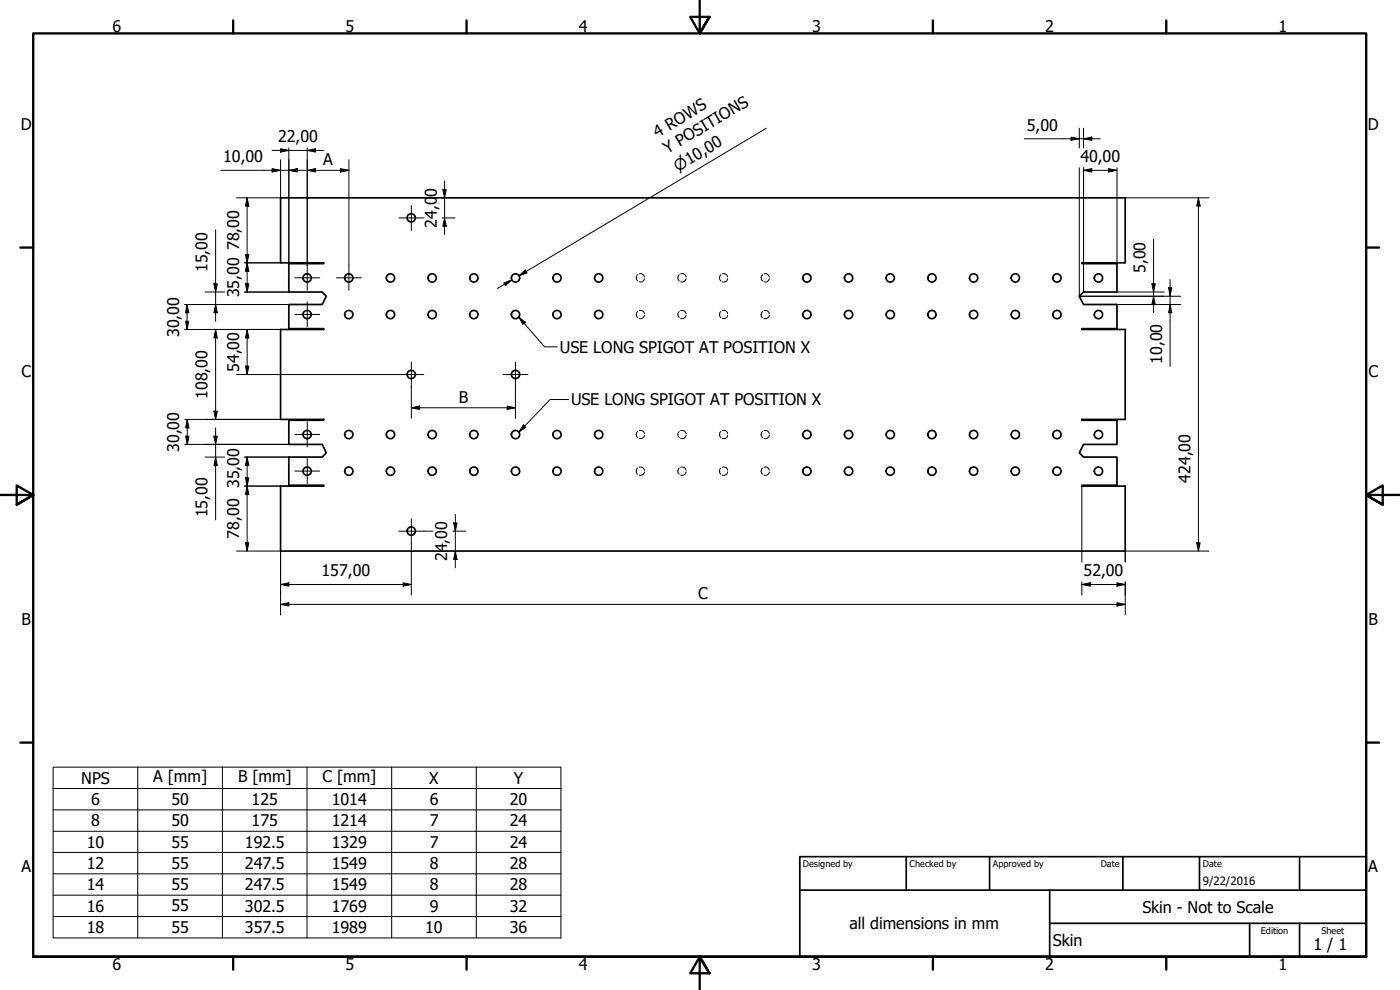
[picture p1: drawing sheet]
<svg xmlns="http://www.w3.org/2000/svg" width="420mm" height="297mm" viewBox="0 0 420 297" stroke-linecap="round" stroke-linejoin="round" font-family="sans-serif">
<!-- layer: Visible (ISO) -->
<g fill="none" stroke="#000" stroke-width=".51">
<path d="M84.2 59.4h253.5v19.5h-13v.2h10.5v8.5h-10l-1.3 1.3 1.3 2.5h10v7.2h-10.5v.3h13v26.9h-13v.3h10.5v7.2h-10l-1.3 2.6 1.3 1.2h10v8.5h-10.5v.2h13v19.5h-253.5v-19.5h13v-.2h-10.5v-8.5h10l1.2-1.2-1.2-2.6h-10v-7.2h10.5v-.3h-13v-26.9h13v-.3h-10.5v-7.2h10l1.2-2.5-1.2-1.3h-10v-8.5h10.5v-.2h-13z"/>
<circle cx="123.4" cy="65.4" r="1.24"/>
<circle cx="92.2" cy="94.4" r="1.24"/>
<circle cx="92.2" cy="83.4" r="1.24"/>
<circle cx="104.7" cy="83.4" r="1.24"/>
<circle cx="104.7" cy="94.4" r="1.24"/>
<circle cx="117.2" cy="94.4" r="1.24"/>
<circle cx="117.2" cy="83.4" r="1.24"/>
<circle cx="129.7" cy="94.4" r="1.24"/>
<circle cx="129.7" cy="83.4" r="1.24"/>
<circle cx="142.2" cy="94.4" r="1.24"/>
<circle cx="142.2" cy="83.4" r="1.24"/>
<circle cx="154.7" cy="83.4" r="1.24"/>
<circle cx="154.7" cy="94.4" r="1.24"/>
<circle cx="167.2" cy="94.4" r="1.24"/>
<circle cx="167.2" cy="83.4" r="1.24"/>
<circle cx="179.7" cy="83.4" r="1.24"/>
<circle cx="179.7" cy="94.4" r="1.24"/>
<circle cx="242.2" cy="94.4" r="1.24"/>
<circle cx="242.2" cy="83.4" r="1.24"/>
<circle cx="254.7" cy="83.4" r="1.24"/>
<circle cx="254.7" cy="94.4" r="1.24"/>
<circle cx="267.2" cy="83.4" r="1.24"/>
<circle cx="267.2" cy="94.4" r="1.24"/>
<circle cx="279.7" cy="83.4" r="1.24"/>
<circle cx="279.7" cy="94.4" r="1.24"/>
<circle cx="292.2" cy="94.4" r="1.24"/>
<circle cx="292.2" cy="83.4" r="1.24"/>
<circle cx="304.7" cy="94.4" r="1.24"/>
<circle cx="304.7" cy="83.4" r="1.24"/>
<circle cx="317.2" cy="83.4" r="1.24"/>
<circle cx="317.2" cy="94.4" r="1.24"/>
<circle cx="329.7" cy="94.4" r="1.24"/>
<circle cx="329.7" cy="83.4" r="1.24"/>
<circle cx="123.4" cy="112.3" r="1.24"/>
<circle cx="154.7" cy="112.3" r="1.24"/>
<circle cx="92.2" cy="130.4" r="1.24"/>
<circle cx="104.7" cy="130.4" r="1.24"/>
<circle cx="117.2" cy="130.4" r="1.24"/>
<circle cx="129.7" cy="130.4" r="1.24"/>
<circle cx="142.2" cy="130.4" r="1.24"/>
<circle cx="154.7" cy="130.4" r="1.24"/>
<circle cx="167.2" cy="130.4" r="1.24"/>
<circle cx="179.7" cy="130.4" r="1.24"/>
<circle cx="242.2" cy="130.4" r="1.24"/>
<circle cx="254.7" cy="130.4" r="1.24"/>
<circle cx="267.2" cy="130.4" r="1.24"/>
<circle cx="279.7" cy="130.4" r="1.24"/>
<circle cx="292.2" cy="130.4" r="1.24"/>
<circle cx="304.7" cy="130.4" r="1.24"/>
<circle cx="317.2" cy="130.4" r="1.24"/>
<circle cx="329.7" cy="130.4" r="1.24"/>
<circle cx="92.2" cy="141.4" r="1.24"/>
<circle cx="104.7" cy="141.4" r="1.24"/>
<circle cx="117.2" cy="141.4" r="1.24"/>
<circle cx="123.4" cy="159.3" r="1.24"/>
<circle cx="129.7" cy="141.4" r="1.24"/>
<circle cx="142.2" cy="141.4" r="1.24"/>
<circle cx="154.7" cy="141.4" r="1.24"/>
<circle cx="167.2" cy="141.4" r="1.24"/>
<circle cx="179.7" cy="141.4" r="1.24"/>
<circle cx="242.2" cy="141.4" r="1.24"/>
<circle cx="254.7" cy="141.4" r="1.24"/>
<circle cx="267.2" cy="141.4" r="1.24"/>
<circle cx="279.7" cy="141.4" r="1.24"/>
<circle cx="292.2" cy="141.4" r="1.24"/>
<circle cx="304.7" cy="141.4" r="1.24"/>
<circle cx="317.2" cy="141.4" r="1.24"/>
<circle cx="329.7" cy="141.4" r="1.24"/>
</g>
<g fill="none" stroke="#000" stroke-width=".3">
<path d="M191.3 93.5l-.4 .8 .4 1M191.3 82.4a1.38 1.38 0 0 0 0 1.9M191.8 93.2l1.1 .1 .5 .8M191.8 82.2l1.1 .1 .5 .8M193.4 94.6l-.5 .8-1.1 .2M193.4 83.6l-.5 .8-1.1 .2M203.8 93.5l-.3 .5v.7l.3 .6M203.8 82.4a1.38 1.38 0 0 0 0 1.9M204.3 93.2l1.1 .1 .5 .8M204.3 82.2h.1a1.26 1.26 0 0 1 1.5 .9M205.9 94.6l-.2 .6-.6 .4h-.8M205.9 83.6l-.2 .5a1.19 1.19 0 0 1-1.4 .5"/>
<path d="M216.3 93.5l-.3 .5v.7l.3 .6M216.3 82.4a1.38 1.38 0 0 0 0 1.9M216.8 93.2l1.1 .1 .5 .8M216.8 82.2h.1a1.15 1.15 0 0 1 1.5 .9M218.4 94.6l-.5 .8-1.1 .2M218.4 83.6l-.2 .5a1.19 1.19 0 0 1-1.4 .5M228.9 93.5l-.5 .8 .5 1M228.9 82.4a1.24 1.24 0 0 0 0 1.9M229.3 93.2l1.1 .1 .5 .8M229.3 82.2h.1a1.23 1.23 0 0 1 1.5 .9M230.9 94.6l-.3 .6-.5 .4h-.8M230.9 83.6l-.3 .5a1.07 1.07 0 0 1-1.3 .5"/>
<path d="M191.3 129.5l-.4 .9 .4 .9M191.8 129.2l1.1 .1 .5 .8M193.4 130.6l-.5 .8-1.1 .2M203.8 129.5l-.3 .5v.7l.3 .6M204.3 129.2l1.1 .1 .5 .8M205.9 130.6l-.2 .6-.6 .4h-.8M216.3 129.5l-.3 .5v.7l.3 .6M216.8 129.2l1.1 .1 .5 .8M218.4 130.6l-.5 .8-1.1 .2M228.9 129.5l-.5 .9 .5 .9M229.3 129.2l1.1 .1 .5 .8M230.9 130.6l-.3 .6-.5 .4h-.8"/>
<path d="M191.3 140.4l-.4 .9 .4 1M191.8 140.2l1.1 .1 .5 .8M193.4 141.6l-.5 .8-1.1 .1M203.8 140.4l-.3 .6v.7l.3 .6M204.3 140.2l.5-.1a1.17 1.17 0 0 1 1.1 1M205.9 141.6l-.1 .2a1.19 1.19 0 0 1-1.5 .7M216.3 140.4l-.3 .6v.7l.3 .6M216.8 140.2l.5-.1a1.05 1.05 0 0 1 1.1 1M218.4 141.6l-.1 .2a1.19 1.19 0 0 1-1.5 .7M228.9 140.4l-.5 .9 .5 1M229.3 140.2l1.1 .1 .5 .8M230.9 141.6l-.5 .8-1.1 .1"/>
</g>
<!-- layer: Border (ISO) -->
<g fill="none" stroke="#000" stroke-width=".7">
<path d="M70 6.1v3.9M140 6.1v3.9M210 0v10l-2.9-4.9h5.8l-2.9 4.9 2.9-4.9M280 6.1v3.9M350 6.1v3.9M6.1 74.3h3.9M410 74.3h3.9M0 148.5h10l-5-2.8v5.7l5-2.9-5 2.9M420 148.5h-10l5-2.8v5.7l-5-2.9 5 2.9M6.1 222.8h3.9M410 222.8h3.9M10 287.1v-277.1h400v277.1h-400h400"/>
<path d="M70 287.1v3.8M140 287.1v3.8M212.9 292l-2.9-4.9 2.9 4.9h-5.8l2.9-4.9v9.9M280 287.1v3.8M350 287.1v3.8"/>
</g>
<!-- layer: Title (ISO) -->
<path d="M240 257h170v30.1h-170zM272 257v10.1M297 257v10.1M337 257v10.1M360 257v10.1M390 257v10.1M240 267.1h170M315 277h95M315 267.1v20M375 277v10.1M390 277v10.1" fill="none" stroke="#000" stroke-width=".51"/>
<!-- layer: Center Mark (ISO) -->
<g fill="none" stroke="#000" stroke-width=".3">
<path d="M92.2 79.6v7.5M104.7 79.6v7.5M119.7 65.4h7.5M123.4 61.6v7.5M88.5 83.4h7.4M88.5 94.3h7.4M92.2 90.6v7.5M101 83.4h7.5M119.7 112.4h7.5M123.4 108.6v7.5M150.9 112.4h7.5M154.7 108.6v7.5"/>
<path d="M88.5 130.4h7.4M92.2 126.6v7.5M92.2 137.6v7.5M88.5 141.3h7.4M119.7 159.4h7.5M123.4 155.6v7.5"/>
</g>
<!-- layer: Dimension (ISO) -->
<g fill="none" stroke="#000" stroke-width=".3">
<path d="M230 38.5l-74.2 44.2 2.1-1.2M323.9 38.5v5.9M325.2 38.5v5.9M66.2 51.1h25.5M74.2 59.4l.5 2.4h-1zM74.2 59.4v28.2M81.7 50.6l2.5 .5-2.5 .5zM81.7 45.1h15.5M84.2 44.6l2.5 .5-2.5 .5zM84.2 47.9v11.5h-13.2M86.7 51.1l2.5-.5v1zM86.7 44.4v34.7"/>
<path d="M92.2 45.1l2.5-.5v1zM92.2 51.1l2.5-.5v1zM92.2 51.1h12.5M92.2 44.4v35.2M102.2 50.6l2.5 .5-2.5 .5zM104.7 47.9v31.7M132.9 56.9h1l-.5 2.5zM133.4 54.3v16M307.4 41.6h22.8M321.4 41.1l2.5 .5-2.5 .5zM323.9 50.3v38.6h30.4M325.2 51.1l2.5-.5v1z"/>
<path d="M325.2 41.6l2.5-.5v1zM325.2 51.1h10M325.2 50.3v37.3M332.7 50.6l2.5 .5-2.5 .5zM335.2 50.3v28.8M337.7 59.4h25.1M359.7 59.4l.5 2.4h-1zM359.7 59.4v105.9M64.7 68.9v27.5M73.4 78.9h10.8M73.7 76.4h1l-.5 2.5zM74.2 78.9l.5 2.5h-1z"/>
<path d="M132.7 65.4h3.9M133.4 65.4l.5 2.5h-1zM346.2 71.8v22M55.4 91.4h31.3M55.4 98.9h28.8M55.7 96.4h.9l-.5 2.5zM56.1 91.4l.5 2.4h-.9zM56.1 91.4v7.5M61.5 87.6h5.9M64.2 85.1h1l-.5 2.5zM64.7 91.4l.5 2.4h-1zM64.7 98.9l.5 2.5h-1z"/>
<path d="M64.7 98.9v26.9M73.4 87.6h13.3M73.7 85.1h1l-.5 2.5zM74.2 98.9l.5 2.5h-1zM74.2 98.9v13.5M151.2 84.9l2.4-.9-1.9 1.7zM153.6 84l-4.3 2.5M155.8 82.7l1.9-1.7 .5 .9zM335.2 87.6h14.2M335.2 91.4h19.1M345.7 85.1h1l-.5 2.5zM346.2 88.9l.5 2.5h-1z"/>
<path d="M350.7 86.3h1l-.5 2.6zM351.2 91.4l.5 2.4h-1zM351.2 83.9v26M71 112.4h48.7M73.7 109.8h1l-.5 2.6zM123.4 116.1v9.4M154.7 116.1v9.4M55.4 125.8h28.8M55.4 133.3h31.3M55.7 130.9h1l-.5 2.4zM56.2 125.8l.5 2.6h-1zM56.2 125.8v7.5"/>
<path d="M61.5 137.1h5.9M64.2 123.4h1l-.5 2.4zM64.2 130.9h1l-.5 2.4zM64.7 137.1l.5 2.5h-1zM64.7 128.4v27.6M73.4 137.1h13.3M74.2 137.1l.5 2.5h-1zM74.2 137.1v28.2M123.4 122.4l2.5-.6v1.1zM123.4 122.4h31.3M152.2 121.8l2.5 .6-2.5 .5zM73.4 145.8h10.8"/>
<path d="M73.7 143.4h1l-.5 2.4zM74.2 145.8l.5 2.6h-1zM127.2 159.4h2.7M135.9 159.4h3.9M136.1 156.9h1.1l-.5 2.5zM136.7 154.4v16M324.7 145.8v22.8M71 165.3h13.2v19.2M73.7 162.9h1l-.5 2.4zM84.2 175.4l2.5-.5v1zM84.2 175.4h39.2M121 174.9l2.4 .5-2.4 .5z"/>
<path d="M123.4 163.1v15.4M136.7 165.3l.5 2.6h-1.1zM324.7 175.4l2.5-.5v1zM324.7 175.4h13M324.7 174.6v3.9M335.2 174.9l2.5 .5-2.5 .5zM337.7 174.6v9.9M359.2 162.9h1l-.5 2.4zM362.8 165.3h-25.1v3.3M84.2 181.3l2.5-.5v1zM84.2 181.3h253.5M335.2 180.8l2.5 .5-2.5 .5z"/>
</g>
<g fill="#000">
<path d="M81.7 50.6l2.5 .5-2.5 .5z" fill-rule="evenodd"/>
<path d="M84.2 44.6l2.5 .5-2.5 .5z" fill-rule="evenodd"/>
<path d="M86.7 51.1l2.5-.5v1z" fill-rule="evenodd"/>
<path d="M92.2 45.1l2.5-.5v1z" fill-rule="evenodd"/>
<path d="M92.2 51.1l2.5-.5v1z" fill-rule="evenodd"/>
<path d="M102.2 50.6l2.5 .5-2.5 .5z" fill-rule="evenodd"/>
<path d="M132.9 56.9h1l-.5 2.5z" fill-rule="evenodd"/>
<path d="M321.4 41.1l2.5 .5-2.5 .5z" fill-rule="evenodd"/>
<path d="M325.2 51.1l2.5-.5v1z" fill-rule="evenodd"/>
<path d="M325.2 41.6l2.5-.5v1z" fill-rule="evenodd"/>
<path d="M332.7 50.6l2.5 .5-2.5 .5z" fill-rule="evenodd"/>
<path d="M73.7 76.4h1l-.5 2.5z" fill-rule="evenodd"/>
<path d="M74.2 59.4l.5 2.4h-1z" fill-rule="evenodd"/>
<path d="M133.4 65.4l.5 2.5h-1z" fill-rule="evenodd"/>
<path d="M359.7 59.4l.5 2.4h-1z" fill-rule="evenodd"/>
<path d="M55.7 96.4h.9l-.5 2.5z" fill-rule="evenodd"/>
<path d="M56.1 91.4l.5 2.4h-.9z" fill-rule="evenodd"/>
<path d="M64.2 85.1h1l-.5 2.5z" fill-rule="evenodd"/>
<path d="M64.7 91.4l.5 2.4h-1z" fill-rule="evenodd"/>
<path d="M73.7 85.1h1l-.5 2.5z" fill-rule="evenodd"/>
<path d="M74.2 78.9l.5 2.5h-1z" fill-rule="evenodd"/>
<path d="M151.2 84.9l2.4-.9-1.9 1.7z" fill-rule="evenodd"/>
<path d="M155.8 82.7l1.9-1.7 .5 .9z" fill-rule="evenodd"/>
<path d="M345.7 85.1h1l-.5 2.5z" fill-rule="evenodd"/>
<path d="M346.2 88.9l.5 2.5h-1z" fill-rule="evenodd"/>
<path d="M350.7 86.3h1l-.5 2.6z" fill-rule="evenodd"/>
<path d="M351.2 91.4l.5 2.4h-1z" fill-rule="evenodd"/>
<path d="M64.7 98.9l.5 2.5h-1z" fill-rule="evenodd"/>
<path d="M73.7 109.8h1l-.5 2.6z" fill-rule="evenodd"/>
<path d="M74.2 98.9l.5 2.5h-1z" fill-rule="evenodd"/>
<path d="M55.7 130.9h1l-.5 2.4z" fill-rule="evenodd"/>
<path d="M56.2 125.8l.5 2.6h-1z" fill-rule="evenodd"/>
<path d="M64.2 123.4h1l-.5 2.4z" fill-rule="evenodd"/>
<path d="M64.2 130.9h1l-.5 2.4z" fill-rule="evenodd"/>
<path d="M64.7 137.1l.5 2.5h-1z" fill-rule="evenodd"/>
<path d="M74.2 137.1l.5 2.5h-1z" fill-rule="evenodd"/>
<path d="M123.4 122.4l2.5-.6v1.1z" fill-rule="evenodd"/>
<path d="M152.2 121.8l2.5 .6-2.5 .5z" fill-rule="evenodd"/>
<path d="M73.7 143.4h1l-.5 2.4z" fill-rule="evenodd"/>
<path d="M74.2 145.8l.5 2.6h-1z" fill-rule="evenodd"/>
<path d="M136.1 156.9h1.1l-.5 2.5z" fill-rule="evenodd"/>
<path d="M73.7 162.9h1l-.5 2.4z" fill-rule="evenodd"/>
<path d="M84.2 175.4l2.5-.5v1z" fill-rule="evenodd"/>
<path d="M121 174.9l2.4 .5-2.4 .5z" fill-rule="evenodd"/>
<path d="M136.7 165.3l.5 2.6h-1.1z" fill-rule="evenodd"/>
<path d="M324.7 175.4l2.5-.5v1z" fill-rule="evenodd"/>
<path d="M335.2 174.9l2.5 .5-2.5 .5z" fill-rule="evenodd"/>
<path d="M359.2 162.9h1l-.5 2.4z" fill-rule="evenodd"/>
<path d="M84.2 181.3l2.5-.5v1z" fill-rule="evenodd"/>
<path d="M335.2 180.8l2.5 .5-2.5 .5z" fill-rule="evenodd"/>
</g>
<!-- layer: Symbol (ISO) -->
<g fill="none" stroke="#000" stroke-width=".3">
<path d="M155.7 95.1l2 1.6-.8 .6zM155.7 95.1l7.7 9h3.9M170.6 119.9h-5.5l-9.4 9.8M157.1 127.5l.7 .7-2.1 1.5zM15.9 230.2h152.4v51.2h-152.4zM15.9 236.6h152.4M41.3 230.2v51.2M66.7 230.2v51.2M92.1 230.2v51.2M117.5 230.2v51.2M142.9 230.2v51.2M15.9 243h152.4"/>
<path d="M15.9 249.4h152.4M15.9 255.8h152.4M15.9 262.2h152.4M15.9 268.6h152.4M15.9 275h152.4"/>
</g>
<g fill="#000">
<path d="M155.7 95.1l2 1.6-.8 .6z" fill-rule="evenodd"/>
<path d="M157.1 127.5l.7 .7-2.1 1.5z" fill-rule="evenodd"/>
</g>
<g font-size="4.8">
<text x="33.7" y="9.6">6</text>
<text x="103.7" y="9.6">5</text>
<text x="173.7" y="9.6">4</text>
<text x="243.7" y="9.6">3</text>
<text x="313.7" y="9.6">2</text>
<text x="383.7" y="9.6">1</text>
<text x="6.2" y="38.9">D</text>
<text x="197.4" y="41.3" transform="rotate(-31 197.4 41.3)">4 ROWS</text>
<text x="308.2" y="39.2">5,00</text>
<text x="410.5" y="38.9">D</text>
<text x="83.4" y="42.7">22,00</text>
<text x="200.3" y="46.3" transform="rotate(-31 200.3 46.3)">Y POSITIONS</text>
<text x="67" y="48.7">10,00</text>
<text x="97" y="49.6">A</text>
<text x="324.2" y="48.7">40,00</text>
<text x="131.1" y="59" transform="rotate(-90 131.1 59)">0</text>
<text x="131.1" y="68.4" transform="rotate(-90 131.1 68.4)">24,0</text>
<text x="71.8" y="75.1" transform="rotate(-90 71.8 75.1)">78,00</text>
<text x="62.3" y="81.6" transform="rotate(-90 62.3 81.6)">15,00</text>
<text x="343.8" y="81.9" transform="rotate(-90 343.8 81.9)">5,00</text>
<text x="71.8" y="89.2" transform="rotate(-90 71.8 89.2)">35,00</text>
<text x="53.8" y="101.1" transform="rotate(-90 53.8 101.1)">30,00</text>
<text x="168" y="105.8">USE LONG SPIGOT AT POSITION X</text>
<text x="6.4" y="113.1">C</text>
<text x="71.8" y="111.6" transform="rotate(-90 71.8 111.6)">54,00</text>
<text x="348.8" y="109.1" transform="rotate(-90 348.8 109.1)">10,00</text>
<text x="410.7" y="113.1">C</text>
<text x="62.3" y="119.7" transform="rotate(-90 62.3 119.7)">108,00</text>
<text x="137.7" y="120.8">B</text>
<text x="171.4" y="121.6">USE LONG SPIGOT AT POSITION X</text>
<text x="53.8" y="135.6" transform="rotate(-90 53.8 135.6)">30,00</text>
<text x="71.8" y="146.5" transform="rotate(-90 71.8 146.5)">35,00</text>
<text x="357.3" y="144.8" transform="rotate(-90 357.3 144.8)">424,00</text>
<text x="62.3" y="155.2" transform="rotate(-90 62.3 155.2)">15,00</text>
<text x="71.8" y="161.6" transform="rotate(-90 71.8 161.6)">78,00</text>
<text x="96.5" y="173">157,00</text>
<text x="134.2" y="168.3" transform="rotate(-90 134.2 168.3)">24,00</text>
<text x="325.2" y="173">52,00</text>
<text x="209.5" y="179.8">C</text>
<text x="6.4" y="187.4">B</text>
<text x="410.7" y="187.4">B</text>
<text x="24.4" y="235.1">NPS</text>
<text x="46" y="234.7">A [mm]</text>
<text x="71.4" y="234.7">B [mm]</text>
<text x="96.8" y="234.7">C [mm]</text>
<text x="128.8" y="235.1">X</text>
<text x="154.2" y="235.1">Y</text>
<text x="27.4" y="241.5">6</text>
<text x="51.4" y="241.5">50</text>
<text x="75.5" y="241.5">125</text>
<text x="99.6" y="241.5">1014</text>
<text x="129" y="241.5">6</text>
<text x="153" y="241.5">20</text>
<text x="27.4" y="248">8</text>
<text x="51.4" y="248">50</text>
<text x="75.5" y="247.9">175</text>
<text x="99.6" y="248">1214</text>
<text x="129" y="248">7</text>
<text x="153" y="248">24</text>
<text x="26" y="254.4">10</text>
<text x="51.4" y="254.3">55</text>
<text x="73.5" y="254.4">192.5</text>
<text x="99.6" y="254.4">1329</text>
<text x="129" y="254.4">7</text>
<text x="153" y="254.4">24</text>
<text x="6.4" y="261.7">A</text>
<text x="26" y="260.8">12</text>
<text x="51.4" y="260.7">55</text>
<text x="73.5" y="260.7">247.5</text>
<text x="99.6" y="260.7">1549</text>
<text x="129" y="260.7">8</text>
<text x="153" y="260.7">28</text>
<text x="410.7" y="261.7">A</text>
<text x="26" y="267.1">14</text>
<text x="51.4" y="267.1">55</text>
<text x="73.5" y="267.1">247.5</text>
<text x="99.6" y="267.1">1549</text>
<text x="129" y="267.1">8</text>
<text x="153" y="267.1">28</text>
<text x="26" y="273.5">16</text>
<text x="51.4" y="273.5">55</text>
<text x="73.5" y="273.5">302.5</text>
<text x="99.6" y="273.5">1769</text>
<text x="129" y="273.5">9</text>
<text x="153" y="273.5">32</text>
<text x="342.8" y="273.9">Skin - Not to Scale</text>
<text x="26" y="280">18</text>
<text x="51.4" y="279.9">55</text>
<text x="73.5" y="280">357.5</text>
<text x="99.6" y="280">1989</text>
<text x="127.6" y="280">10</text>
<text x="153" y="280">36</text>
<text x="255" y="278.9">all dimensions in mm</text>
<text x="316" y="283.8">Skin</text>
<text x="394.2" y="285">1 / 1</text>
<text x="33.7" y="290.9">6</text>
<text x="103.7" y="290.9">5</text>
<text x="173.7" y="290.9">4</text>
<text x="243.7" y="290.9">3</text>
<text x="313.7" y="290.9">2</text>
<text x="383.7" y="290.9">1</text>
</g>
<text font-size="4.6" x="203.5" y="51.5" transform="rotate(-31 203.5 51.5)">⌀10,00</text>
<text font-size="3.4" x="361" y="265.5">9/22/2016</text>
<g font-size="2.7">
<text x="241" y="260.1">Designed by</text>
<text x="273" y="260.1">Checked by</text>
<text x="298" y="260.1">Approved by</text>
<text x="330.3" y="260">Date</text>
<text x="361" y="260">Date</text>
<text x="378.4" y="280.1">Edition</text>
<text x="396.6" y="280.1">Sheet</text>
</g>
</svg>
